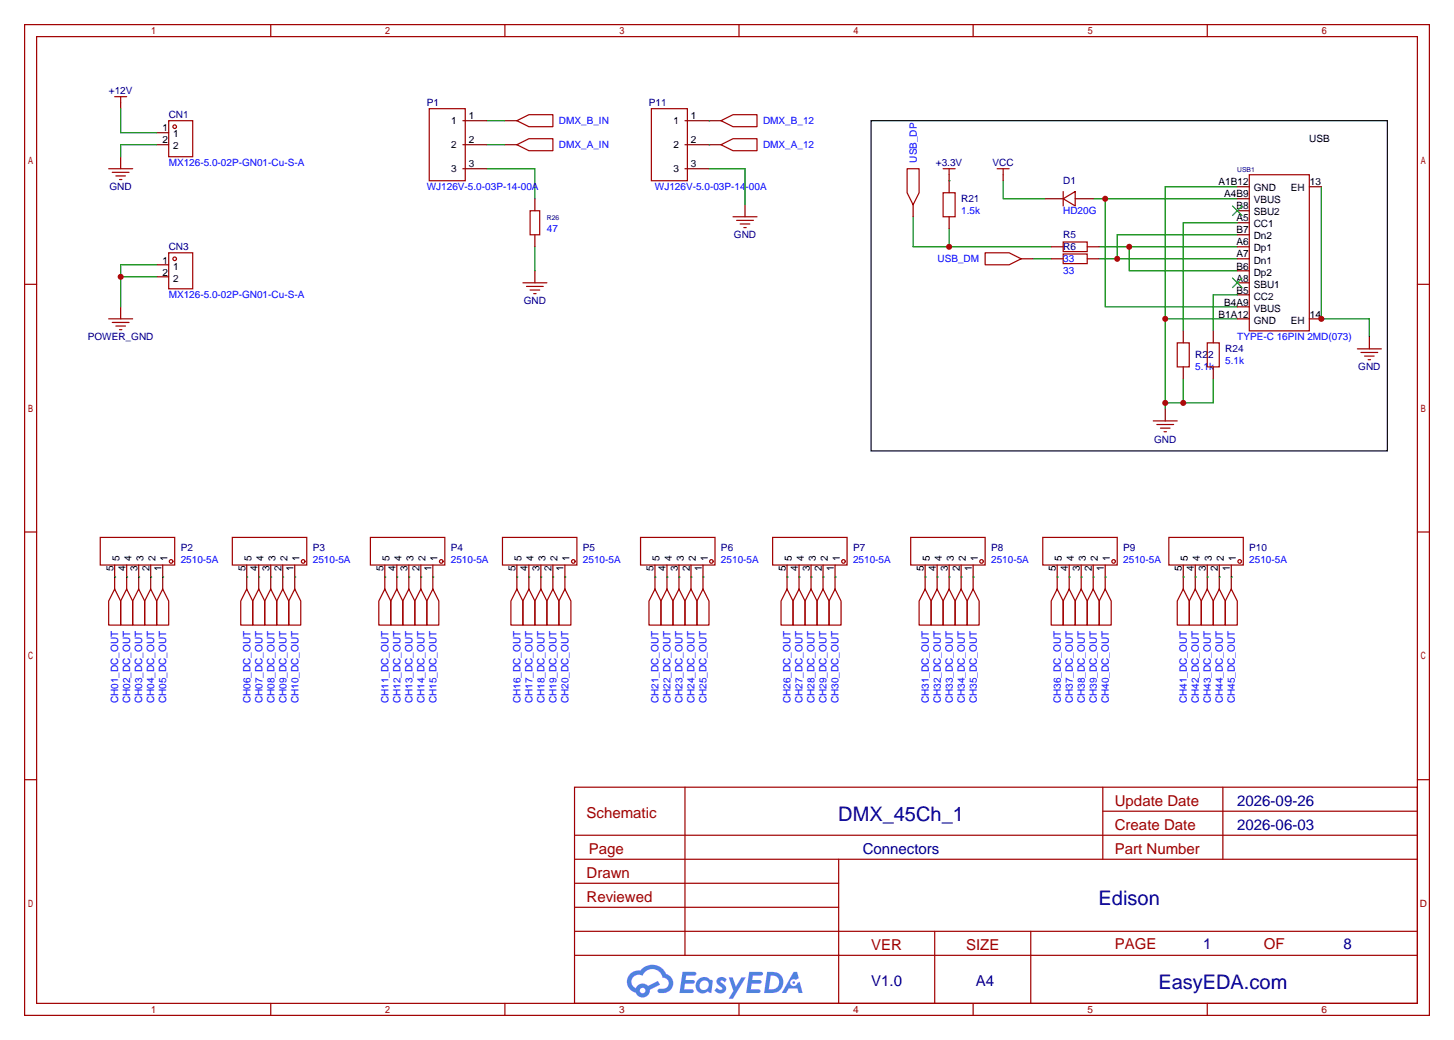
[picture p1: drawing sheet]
<svg xmlns="http://www.w3.org/2000/svg" width="308mm" height="220mm" viewBox="0 0 308 220" stroke-linecap="round" stroke-linejoin="round" font-family="sans-serif">
<g fill="none" stroke="#a10000" stroke-width=".25">
<path d="M5.2 5.2h297.2v209.6h-297.2zM7.7 7.7h292.1v204.5h-292.1zM57.3 5.2v2.5M106.8 5.2v2.5M156.3 5.2v2.5M205.9 5.2v2.5M255.4 5.2v2.5M5.2 60.1h2.5M299.8 60.1h2.6M5.2 112.5h2.5M299.8 112.5h2.6M5.2 164.9h2.5"/>
<path d="M121.5 166.5h178.3v45.7h-178.3zM121.5 176.7h178.3M144.9 166.5v35.6M233.3 166.5v15.2M233.3 171.6h66.5M258.7 166.5v15.2M299.8 164.9h2.6M121.5 186.8h55.9M121.5 181.7h178.3M121.5 197h178.3M121.5 191.9h55.9M177.4 181.7v30.5"/>
<path d="M197.7 197v15.2M218.1 197v15.2M57.3 212.2v2.6M106.8 212.2v2.6M121.5 202.1h178.3M156.3 212.2v2.6M205.9 212.2v2.6M255.4 212.2v2.6"/>
</g>
<g fill="#5487ff">
<path d="M151.9 206.9a1.3 1.3 0 0 1 1.8 .3l-.4 .6a.54 .54 0 0 0-.9-.2l.1 .2a1.34 1.34 0 0 1 1 1.8 1.47 1.47 0 0 1-2.4-.1l.6-.6 .7 .5a.31 .31 0 0 0 .4-.3 .31 .31 0 0 0-.3-.4 1.12 1.12 0 0 1-.6-1.8z"/>
<path d="M154.2 206.7h.8l.7 2 1.2-2h.9l-2.7 4.5h-.9l.9-1.6z"/>
<path d="M144.4 205.5h1.6a1.31 1.31 0 0 1 1.3 .2 .4 .4 0 0 1-.4 .6h-1.7l-.2 1h1.7a.4 .4 0 0 1 .3 .4 .4 .4 0 0 1-.4 .4h-1.7l-.2 1.2 1.4-.1a.46 .46 0 0 1 .5 .1 .46 .46 0 0 1 .1 .5l-.3 .2h-2.7z"/>
<path d="M158.5 205.5h1.6a1.32 1.32 0 0 1 1.3 .2 .39 .39 0 0 1-.4 .6h-1.7l-.2 1h1.7a.4 .4 0 0 1 .3 .4 .4 .4 0 0 1-.4 .4h-1.7l-.2 1.1h1.4a.46 .46 0 0 1 .5 .1 .46 .46 0 0 1 .1 .5l-.3 .2h-2.6z"/>
<path d="M167.9 205.6h.7l.4 1.3-.7 .3a.75 .75 0 0 0-1.1 .3 .75 .75 0 0 0 .5 1.1 .75 .75 0 0 0 1-.7l.5-.3 .6 2.4h-.9l-.2-.9h-1.9l-.5 .9h-.9z"/>
<path d="M162.3 205.6l-.7 4.4h1.5a2.27 2.27 0 0 0 2.6-2.3 2.27 2.27 0 0 0-2.7-2.1zM163.1 206.3a1.5 1.5 0 0 1 1.8 1.6 1.5 1.5 0 0 1-2 1.3h-.3z"/>
<path d="M147.7 207.2a1.6 1.6 0 0 0-.3 2.3 1.6 1.6 0 0 0 2.3 .2l.8 .3 .3-2.4-.2-.3-.4-.1a1.58 1.58 0 0 0-2.5 0zM148.3 207.7a.98 .98 0 0 1 1.6 .4 .98 .98 0 0 1-1.1 1.3 .94 .94 0 0 1-.8-.7 .94 .94 0 0 1 .3-1z"/>
<path d="M133.3 206a2.37 2.37 0 0 0 1.2 4 1.54 1.54 0 0 0 1.7 1 1.54 1.54 0 0 0 1.3-1.6l2.1-1.1-.4-.8-2.1 1a1.57 1.57 0 0 0-2.6 .5 1.5 1.5 0 0 1-.7-2.1 1.5 1.5 0 0 1 2.1-.5 2.23 2.23 0 0 1 2.3-1.4 2.23 2.23 0 0 1 2 1.8 1.16 1.16 0 0 1 1.3 1.1 1.16 1.16 0 0 1-1.1 1.2h-.7a.47 .47 0 0 0-.6 .4 .47 .47 0 0 0 .4 .5 2.17 2.17 0 0 0 2.6-.9 2.17 2.17 0 0 0-.4-2.7l-.8-.4a3.2 3.2 0 0 0-5.4-.7l-1.2 .1zM135.4 209.5a.58 .58 0 0 1 1.1 0 .58 .58 0 0 1-1.1 0z"/>
<circle cx="167.9" cy="207.8" r=".28"/>
</g>
<g fill="none" stroke="#a10000" stroke-width=".25">
<path d="M23 35.7h5.1M23.7 36.4h3.6M24.3 20.4h2.5M24.5 37.2h2M25.3 38h.5M25.5 20.4v1.3M35.7 25.5h5.1v7.6h-5.1zM109.3 30.6l2.6-1.3h5.1v2.6h-5.1zM109.3 25.5l2.6-1.2h5.1v2.5h-5.1zM152.5 30.6l2.6-1.3h5v2.6h-5zM152.5 25.5l2.6-1.2h5v2.5h-5zM199.5 35.7h2.6"/>
<path d="M200.8 35.7v1.3M110.6 59.8h5.1M155.1 45.8h5M155.8 46.6h3.6M156.6 47.4h2M157.4 48.1h.5M111.4 60.6h3.5M112.1 61.3h2.1M112.9 62.1h.5M21.2 113.7h15.8v5.8h-15.8zM49.1 113.7h15.8v5.8h-15.8zM78.4 113.7h15.7v5.8h-15.7z"/>
<path d="M106.3 113.7h15.7v5.8h-15.7zM135.5 113.7h15.8v5.8h-15.8zM163.4 113.7h15.8v5.8h-15.8zM192.7 113.7h15.7v5.8h-15.7zM220.6 113.7h15.7v5.8h-15.7zM247.3 113.7h15.7v5.8h-15.7zM24.3 124.6l1.2 2.5v5.1h-2.5v-5.1zM26.8 124.6l1.3 2.5v5.1h-2.6v-5.1zM29.3 124.6l1.3 2.5v5.1h-2.5v-5.1zM31.9 124.6l1.2 2.5v5.1h-2.5v-5.1zM34.4 124.6l1.3 2.5v5.1h-2.6v-5.1zM52.2 124.6l1.3 2.5v5.1h-2.6v-5.1z"/>
<path d="M54.7 124.6l1.3 2.5v5.1h-2.5v-5.1zM57.3 124.6l1.2 2.5v5.1h-2.5v-5.1zM59.8 124.6l1.3 2.5v5.1h-2.6v-5.1zM62.4 124.6l1.2 2.5v5.1h-2.5v-5.1zM81.4 124.6l1.3 2.5v5.1h-2.6v-5.1zM83.9 124.6l1.3 2.5v5.1h-2.5v-5.1zM86.5 124.6l1.3 2.5v5.1h-2.6v-5.1zM89 124.6l1.3 2.5v5.1h-2.5v-5.1zM91.6 124.6l1.2 2.5v5.1h-2.5v-5.1zM109.3 124.6l1.3 2.5v5.1h-2.5v-5.1zM111.9 124.6l1.3 2.5v5.1h-2.6v-5.1zM114.4 124.6l1.3 2.5v5.1h-2.5v-5.1z"/>
<path d="M117 124.6l1.2 2.5v5.1h-2.5v-5.1zM119.5 124.6l1.3 2.5v5.1h-2.6v-5.1zM138.6 124.6l1.2 2.5v5.1h-2.5v-5.1zM141.1 124.6l1.3 2.5v5.1h-2.6v-5.1zM143.6 124.6l1.3 2.5v5.1h-2.5v-5.1zM146.2 124.6l1.2 2.5v5.1h-2.5v-5.1zM148.7 124.6l1.3 2.5v5.1h-2.6v-5.1zM166.5 124.6l1.3 2.5v5.1h-2.6v-5.1zM169 124.6l1.3 2.5v5.1h-2.5v-5.1zM171.6 124.6l1.2 2.5v5.1h-2.5v-5.1zM174.1 124.6l1.3 2.5v5.1h-2.6v-5.1zM176.7 124.6l1.2 2.5v5.1h-2.5v-5.1z"/>
<path d="M195.7 124.6l1.3 2.5v5.1h-2.6v-5.1zM198.2 124.6l1.3 2.5v5.1h-2.5v-5.1zM200.8 124.6l1.3 2.5v5.1h-2.6v-5.1zM203.3 124.6l1.3 2.5v5.1h-2.5v-5.1zM205.9 124.6l1.2 2.5v5.1h-2.5v-5.1zM223.6 124.6l1.3 2.5v5.1h-2.5v-5.1zM226.2 124.6l1.3 2.5v5.1h-2.6v-5.1zM228.7 124.6l1.3 2.5v5.1h-2.5v-5.1zM231.3 124.6l1.2 2.5v5.1h-2.5v-5.1zM233.8 124.6l1.3 2.5v5.1h-2.6v-5.1zM250.3 124.6l1.3 2.5v5.1h-2.6v-5.1zM252.9 124.6l1.2 2.5v5.1h-2.5v-5.1z"/>
<path d="M255.4 124.6l1.3 2.5v5.1h-2.6v-5.1zM257.9 124.6l1.3 2.5v5.1h-2.5v-5.1zM260.5 124.6l1.2 2.5v5.1h-2.5v-5.1z"/>
<circle cx="37" cy="26.8" r=".38"/>
<circle cx="36.2" cy="118.7" r=".38"/>
<circle cx="64.1" cy="118.7" r=".38"/>
<circle cx="93.3" cy="118.7" r=".38"/>
<circle cx="121.3" cy="118.7" r=".38"/>
<circle cx="150.5" cy="118.7" r=".38"/>
<circle cx="178.4" cy="118.7" r=".38"/>
<circle cx="207.6" cy="118.7" r=".38"/>
<circle cx="235.6" cy="118.7" r=".38"/>
<circle cx="262.3" cy="118.7" r=".38"/>
</g>
<g fill="none" stroke="#870000" stroke-width=".25">
<path d="M25.5 21.7v1.3M25.5 33.1v2.6M33.1 28.1h2.6M33.1 30.6h2.6M106.8 30.6h2.5M106.8 25.5h2.5M150 30.6h2.5M150 25.5h2.5M200.8 37v1.2M113.2 57.3v2.5M157.6 43.3v2.5M24.3 119.5v5.1"/>
<path d="M26.8 119.5v5.1M29.3 119.5v5.1M31.9 119.5v5.1M34.4 119.5v5.1M52.2 119.5v5.1M54.7 119.5v5.1M57.3 119.5v5.1M59.8 119.5v5.1M62.4 119.5v5.1M81.4 119.5v5.1M83.9 119.5v5.1M86.5 119.5v5.1"/>
<path d="M89 119.5v5.1M91.6 119.5v5.1M109.3 119.5v5.1M111.9 119.5v5.1M114.4 119.5v5.1M117 119.5v5.1M119.5 119.5v5.1M138.6 119.5v5.1M141.1 119.5v5.1M143.6 119.5v5.1M146.2 119.5v5.1M148.7 119.5v5.1"/>
<path d="M166.5 119.5v5.1M169 119.5v5.1M171.6 119.5v5.1M174.1 119.5v5.1M176.7 119.5v5.1M195.7 119.5v5.1M198.2 119.5v5.1M200.8 119.5v5.1M203.3 119.5v5.1M205.9 119.5v5.1M223.6 119.5v5.1M226.2 119.5v5.1"/>
<path d="M228.7 119.5v5.1M231.3 119.5v5.1M233.8 119.5v5.1M250.3 119.5v5.1M252.9 119.5v5.1M255.4 119.5v5.1M257.9 119.5v5.1M260.5 119.5v5.1"/>
</g>
<path d="M25.5 23v5.1h7.6M33.1 30.6h-7.6v2.5M103 30.6h3.8M103 25.5h3.8M103 35.7h10.2v6.3M261.7 39.5h-15.2v47M279.5 39.5v27.9h10.2v3.8M113.2 52.2v5.1M246.5 67.4h15.2M250.3 80.1v5.1M256.7 80.1v5.1h-10.2" fill="none" stroke="#008700" stroke-width=".25"/>
<g fill="#c00">
<circle cx="246.5" cy="67.4" r=".63"/>
<circle cx="246.5" cy="85.2" r=".63"/>
<circle cx="250.3" cy="85.2" r=".63"/>
</g>
<path d="M212.2 38.2v3.8h8.9M193.2 45.8v6.4h29.2M200.8 48.4v3.8M218.6 54.7h3.8" fill="none" stroke="#008700" stroke-width=".25"/>
<circle cx="200.8" cy="52.2" r=".63" fill="#c00"/>
<path d="M232.5 52.2h29.2M238.9 52.2v5.1h22.8" fill="none" stroke="#008700" stroke-width=".25"/>
<circle cx="238.9" cy="52.2" r=".63" fill="#c00"/>
<path d="M232.5 54.7h29.2M261.7 49.7h-25.4v5" fill="none" stroke="#008700" stroke-width=".25"/>
<circle cx="236.3" cy="54.7" r=".63" fill="#c00"/>
<path d="M231.3 42h30.4M233.8 42v22.9h27.9" fill="none" stroke="#008700" stroke-width=".25"/>
<circle cx="233.8" cy="42" r=".63" fill="#c00"/>
<g fill="none" stroke="#870000" stroke-width=".25">
<path d="M212.2 37v1.2M261.7 39.5h2.6M193.2 43.3v2.5M216 54.7h2.6M221.1 42h3.8M222.4 54.7h2.5M222.4 52.2h2.5M227.5 42h3.8M230 54.7h2.5M230 52.2h2.5M261.7 54.7h2.6M261.7 42h2.6"/>
<path d="M261.7 52.2h2.6M261.7 44.6h2.6M261.7 47.1h2.6M261.7 49.7h2.6M261.7 57.3h2.6M261.7 59.8h2.6M261.7 62.4h2.6M261.7 64.9h2.6M261.7 67.4h2.6M277 67.4h2.5M289.7 71.2v2.6M246.5 86.5v2.5"/>
</g>
<g fill="none" stroke="#a10000" stroke-width=".25">
<path d="M191.9 35.7h2.5v5.1l-1.2 2.5-1.3-2.5zM210.9 35.7h2.6M212.2 35.7v1.3M264.3 37h12.7v33h-12.7zM208.4 53.5h5.1l2.5 1.2-2.5 1.3h-5.1zM224.9 53.7h5.1v2.1h-5.1zM224.9 51.2h5.1v2h-5.1zM224.9 42l2.6-1.5v3.1zM224.9 40.5v3.1M287.1 73.8h5.1M287.9 74.5h3.6M288.7 75.3h2"/>
<path d="M289.4 76.1h.5M244 89h5M244.7 89.8h3.6M245.5 90.6h2M246.3 91.3h.5"/>
</g>
<path d="M184.3 25.5h109.2v69.9h-109.2z" fill="none" stroke="#000" stroke-width=".25"/>
<path d="M260.7 43.6l2.1 2M260.7 58.8l2.1 2M262.8 43.6l-2.1 2M262.8 58.8l-2.1 2" fill="none" stroke="#3c3" stroke-width=".25"/>
<circle cx="279.5" cy="67.4" r=".63" fill="#c00"/>
<path d="M277 39.5h2.5M33.1 56h2.6M33.1 58.5h2.6M25.5 64.9v2.5" fill="none" stroke="#870000" stroke-width=".25"/>
<g fill="none" stroke="#008700" stroke-width=".25">
<path d="M25.5 58.5h7.6M33.1 56h-7.6v8.9M24.3 122h.1M26.8 122h.1M29.3 122h.1M31.9 122h.1M34.4 122h.1M52.2 122h.1M54.7 122h.1M57.3 122h.1M59.8 122h.1M62.4 122h.1"/>
<path d="M81.4 122h.1M83.9 122h.1M86.5 122h.1M89 122h.1M91.6 122h.1M109.3 122h.1M111.9 122h.1M114.4 122h.1M117 122h.1M119.5 122h.1M138.6 122h.1M141.1 122h.1"/>
<path d="M143.6 122h.1M146.2 122h.1M148.7 122h.1M166.5 122h.1M169 122h.1M171.6 122h.1M174.1 122h.1M176.7 122h.1M195.7 122h.1M198.2 122h.1M200.8 122h.1M203.3 122h.1"/>
<path d="M205.9 122h.1M223.6 122h.1M226.2 122h.1M228.7 122h.1M231.3 122h.1M233.8 122h.1M250.3 122h.1M252.9 122h.1M255.4 122h.1M257.9 122h.1M260.5 122h.1"/>
</g>
<g fill="none" stroke="#a10000" stroke-width=".25">
<path d="M35.7 53.5h5.1v7.6h-5.1zM23 67.4h5.1M23.7 68.2h3.6M24.5 69h2M25.3 69.7h.5"/>
<circle cx="37" cy="54.7" r=".38"/>
</g>
<circle cx="25.5" cy="58.5" r=".63" fill="#c00"/>
<path d="M90.8 23h7.6v15.2h-7.6zM137.8 23h7.6v15.2h-7.6zM112.1 44.6h2.1v5.1h-2.1zM199.5 40.8h2.6v5h-2.6zM249 72.5h2.6v5.1h-2.6zM255.4 72.5h2.5v5.1h-2.5z" fill="none" stroke="#a10000" stroke-width=".25"/>
<g fill="none" stroke="#870000" stroke-width=".25">
<path d="M97.9 25.5h5.1M97.9 30.6h5.1M97.9 35.7h5.1M144.9 25.5h5.1M144.9 30.6h5.1M144.9 35.7h5.1M200.8 38.2v2.6M113.2 42v2.6M113.2 49.7v2.5M200.8 45.8v2.6M250.3 70v2.5M250.3 77.6v2.5"/>
<path d="M256.7 70v2.5M256.7 77.6v2.5"/>
</g>
<path d="M150 25.5h.1M150 30.6h.1M150 35.7h7.6v7.6M200.8 38.2h.1M261.7 47.1h-11.4v22.9M261.7 62.4h-5v7.6" fill="none" stroke="#008700" stroke-width=".25"/>
<g font-size="4.2" fill="#000080">
<text x="177.3" y="173.6">DMX_45Ch_1</text>
<text x="232.4" y="191.4">Edison</text>
<text x="245.1" y="209.2">EasyEDA.com</text>
</g>
<g font-size="3.2" fill="#a00000">
<text x="124.1" y="173">Schematic</text>
<text x="235.8" y="170.4">Update Date</text>
<text x="235.8" y="175.5">Create Date</text>
<text x="124.1" y="185.7">Drawn</text>
<text x="124.6" y="180.6">Page</text>
<text x="235.8" y="180.6">Part Number</text>
<text x="124.1" y="190.8">Reviewed</text>
<text x="184.3" y="200.9">VER</text>
<text x="204.4" y="200.9">SIZE</text>
<text x="235.8" y="200.7">PAGE</text>
<text x="267.3" y="200.7">OF</text>
</g>
<g font-size="3.2" fill="#000080">
<text x="261.7" y="170.4">2026-09-26</text>
<text x="261.7" y="175.5">2026-06-03</text>
<text x="182.5" y="180.6">Connectors</text>
<text x="254.5" y="200.7">1</text>
<text x="284.2" y="200.7">8</text>
<text x="184.3" y="208.5">V1.0</text>
<text x="206.5" y="208.5">A4</text>
</g>
<g font-size="2.1" fill="#000080">
<text x="23" y="19.9">+12V</text>
<text x="90.3" y="22.5">P1</text>
<text x="137.3" y="22.5">P11</text>
<text x="35.7" y="25">CN1</text>
<text x="198" y="35.2">+3.3V</text>
<text x="210" y="35.2">VCC</text>
<text x="23.2" y="40.3">GND</text>
<text x="224.9" y="39">D1</text>
<text x="203.3" y="42.8">R21</text>
<text x="35.7" y="53">CN3</text>
<text x="155.3" y="50.4">GND</text>
<text x="224.9" y="53">R6</text>
<text x="224.9" y="50.4">R5</text>
<text x="110.8" y="64.4">GND</text>
<text x="18.6" y="72">POWER_GND</text>
<text x="252.9" y="75.8">R22</text>
<text x="259.2" y="74.5">R24</text>
<text x="287.3" y="78.4">GND</text>
<text x="244.2" y="93.6">GND</text>
<text x="38.2" y="116.5">P2</text>
<text x="66.2" y="116.5">P3</text>
<text x="95.4" y="116.5">P4</text>
<text x="123.3" y="116.5">P5</text>
<text x="152.5" y="116.5">P6</text>
<text x="180.5" y="116.5">P7</text>
<text x="209.7" y="116.5">P8</text>
<text x="237.6" y="116.5">P9</text>
<text x="264.3" y="116.5">P10</text>
</g>
<g font-size="2.1">
<text x="34.4" y="27.8">1</text>
<text x="36.6" y="29.1">1</text>
<text x="95.5" y="26.3">1</text>
<text x="99.2" y="25.3">1</text>
<text x="142.5" y="26.3">1</text>
<text x="146.2" y="25.3">1</text>
<text x="34.4" y="30.3">2</text>
<text x="36.6" y="31.6">2</text>
<text x="95.5" y="31.3">2</text>
<text x="99.2" y="30.3">2</text>
<text x="99.2" y="35.4">3</text>
<text x="142.5" y="31.3">2</text>
<text x="146.2" y="30.3">2</text>
<text x="146.2" y="35.4">3</text>
<text x="277" y="30.1">USB</text>
<text x="95.5" y="36.4">3</text>
<text x="142.5" y="36.4">3</text>
<text x="257.8" y="39.2">A1B12</text>
<text x="259" y="41.8">A4B9</text>
<text x="265.2" y="40.5">GND</text>
<text x="273.1" y="40.5">EH</text>
<text x="277.1" y="39.2">13</text>
<text x="261.6" y="44.3">B8</text>
<text x="261.6" y="46.8">A5</text>
<text x="265.2" y="43">VBUS</text>
<text x="265.2" y="45.6">SBU2</text>
<text x="261.6" y="49.4">B7</text>
<text x="261.6" y="51.9">A6</text>
<text x="265.2" y="48.1">CC1</text>
<text x="265.2" y="50.7">Dn2</text>
<text x="265.2" y="53.2">Dp1</text>
<text x="34.4" y="55.7">1</text>
<text x="34.4" y="58.3">2</text>
<text x="36.6" y="57">1</text>
<text x="36.6" y="59.5">2</text>
<text x="261.6" y="54.5">A7</text>
<text x="261.6" y="57">B6</text>
<text x="261.6" y="59.5">A8</text>
<text x="265.2" y="55.7">Dn1</text>
<text x="265.2" y="58.3">Dp2</text>
<text x="259" y="64.6">B4A9</text>
<text x="261.6" y="62.1">B5</text>
<text x="265.2" y="60.8">SBU1</text>
<text x="265.2" y="63.4">CC2</text>
<text x="265.2" y="65.9">VBUS</text>
<text x="257.8" y="67.2">B1A12</text>
<text x="265.2" y="68.4">GND</text>
<text x="273.1" y="68.4">EH</text>
<text x="277.1" y="67.2">14</text>
<text x="25.3" y="118.6" transform="rotate(-90 25.3 118.6)">5</text>
<text x="27.8" y="118.6" transform="rotate(-90 27.8 118.6)">4</text>
<text x="30.3" y="118.6" transform="rotate(-90 30.3 118.6)">3</text>
<text x="32.9" y="118.6" transform="rotate(-90 32.9 118.6)">2</text>
<text x="35.4" y="118.6" transform="rotate(-90 35.4 118.6)">1</text>
<text x="53.2" y="118.6" transform="rotate(-90 53.2 118.6)">5</text>
<text x="55.7" y="118.6" transform="rotate(-90 55.7 118.6)">4</text>
<text x="58.3" y="118.6" transform="rotate(-90 58.3 118.6)">3</text>
<text x="60.8" y="118.6" transform="rotate(-90 60.8 118.6)">2</text>
<text x="63.4" y="118.6" transform="rotate(-90 63.4 118.6)">1</text>
<text x="82.4" y="118.6" transform="rotate(-90 82.4 118.6)">5</text>
<text x="84.9" y="118.6" transform="rotate(-90 84.9 118.6)">4</text>
<text x="87.5" y="118.6" transform="rotate(-90 87.5 118.6)">3</text>
<text x="90" y="118.6" transform="rotate(-90 90 118.6)">2</text>
<text x="92.6" y="118.6" transform="rotate(-90 92.6 118.6)">1</text>
<text x="110.3" y="118.6" transform="rotate(-90 110.3 118.6)">5</text>
<text x="112.9" y="118.6" transform="rotate(-90 112.9 118.6)">4</text>
<text x="115.4" y="118.6" transform="rotate(-90 115.4 118.6)">3</text>
<text x="118" y="118.6" transform="rotate(-90 118 118.6)">2</text>
<text x="120.5" y="118.6" transform="rotate(-90 120.5 118.6)">1</text>
<text x="139.6" y="118.6" transform="rotate(-90 139.6 118.6)">5</text>
<text x="142.1" y="118.6" transform="rotate(-90 142.1 118.6)">4</text>
<text x="144.6" y="118.6" transform="rotate(-90 144.6 118.6)">3</text>
<text x="147.2" y="118.6" transform="rotate(-90 147.2 118.6)">2</text>
<text x="149.7" y="118.6" transform="rotate(-90 149.7 118.6)">1</text>
<text x="167.5" y="118.6" transform="rotate(-90 167.5 118.6)">5</text>
<text x="170" y="118.6" transform="rotate(-90 170 118.6)">4</text>
<text x="172.6" y="118.6" transform="rotate(-90 172.6 118.6)">3</text>
<text x="175.1" y="118.6" transform="rotate(-90 175.1 118.6)">2</text>
<text x="177.7" y="118.6" transform="rotate(-90 177.7 118.6)">1</text>
<text x="196.7" y="118.6" transform="rotate(-90 196.7 118.6)">5</text>
<text x="199.2" y="118.6" transform="rotate(-90 199.2 118.6)">4</text>
<text x="201.8" y="118.6" transform="rotate(-90 201.8 118.6)">3</text>
<text x="204.3" y="118.6" transform="rotate(-90 204.3 118.6)">2</text>
<text x="206.9" y="118.6" transform="rotate(-90 206.9 118.6)">1</text>
<text x="224.6" y="118.6" transform="rotate(-90 224.6 118.6)">5</text>
<text x="227.2" y="118.6" transform="rotate(-90 227.2 118.6)">4</text>
<text x="229.7" y="118.6" transform="rotate(-90 229.7 118.6)">3</text>
<text x="232.3" y="118.6" transform="rotate(-90 232.3 118.6)">2</text>
<text x="234.8" y="118.6" transform="rotate(-90 234.8 118.6)">1</text>
<text x="251.3" y="118.6" transform="rotate(-90 251.3 118.6)">5</text>
<text x="253.9" y="118.6" transform="rotate(-90 253.9 118.6)">4</text>
<text x="256.4" y="118.6" transform="rotate(-90 256.4 118.6)">3</text>
<text x="258.9" y="118.6" transform="rotate(-90 258.9 118.6)">2</text>
<text x="261.5" y="118.6" transform="rotate(-90 261.5 118.6)">1</text>
<text x="24" y="120.8" transform="rotate(-90 24 120.8)">5</text>
<text x="26.5" y="120.8" transform="rotate(-90 26.5 120.8)">4</text>
<text x="29.1" y="120.8" transform="rotate(-90 29.1 120.8)">3</text>
<text x="31.6" y="120.8" transform="rotate(-90 31.6 120.8)">2</text>
<text x="34.1" y="120.8" transform="rotate(-90 34.1 120.8)">1</text>
<text x="51.9" y="120.8" transform="rotate(-90 51.9 120.8)">5</text>
<text x="54.5" y="120.8" transform="rotate(-90 54.5 120.8)">4</text>
<text x="57" y="120.8" transform="rotate(-90 57 120.8)">3</text>
<text x="59.5" y="120.8" transform="rotate(-90 59.5 120.8)">2</text>
<text x="62.1" y="120.8" transform="rotate(-90 62.1 120.8)">1</text>
<text x="81.1" y="120.8" transform="rotate(-90 81.1 120.8)">5</text>
<text x="83.7" y="120.8" transform="rotate(-90 83.7 120.8)">4</text>
<text x="86.2" y="120.8" transform="rotate(-90 86.2 120.8)">3</text>
<text x="88.8" y="120.8" transform="rotate(-90 88.8 120.8)">2</text>
<text x="91.3" y="120.8" transform="rotate(-90 91.3 120.8)">1</text>
<text x="109.1" y="120.8" transform="rotate(-90 109.1 120.8)">5</text>
<text x="111.6" y="120.8" transform="rotate(-90 111.6 120.8)">4</text>
<text x="114.2" y="120.8" transform="rotate(-90 114.2 120.8)">3</text>
<text x="116.7" y="120.8" transform="rotate(-90 116.7 120.8)">2</text>
<text x="119.2" y="120.8" transform="rotate(-90 119.2 120.8)">1</text>
<text x="138.3" y="120.8" transform="rotate(-90 138.3 120.8)">5</text>
<text x="140.8" y="120.8" transform="rotate(-90 140.8 120.8)">4</text>
<text x="143.4" y="120.8" transform="rotate(-90 143.4 120.8)">3</text>
<text x="145.9" y="120.8" transform="rotate(-90 145.9 120.8)">2</text>
<text x="148.4" y="120.8" transform="rotate(-90 148.4 120.8)">1</text>
<text x="166.2" y="120.8" transform="rotate(-90 166.2 120.8)">5</text>
<text x="168.8" y="120.8" transform="rotate(-90 168.8 120.8)">4</text>
<text x="171.3" y="120.8" transform="rotate(-90 171.3 120.8)">3</text>
<text x="173.8" y="120.8" transform="rotate(-90 173.8 120.8)">2</text>
<text x="176.4" y="120.8" transform="rotate(-90 176.4 120.8)">1</text>
<text x="195.4" y="120.8" transform="rotate(-90 195.4 120.8)">5</text>
<text x="198" y="120.8" transform="rotate(-90 198 120.8)">4</text>
<text x="200.5" y="120.8" transform="rotate(-90 200.5 120.8)">3</text>
<text x="203.1" y="120.8" transform="rotate(-90 203.1 120.8)">2</text>
<text x="205.6" y="120.8" transform="rotate(-90 205.6 120.8)">1</text>
<text x="223.4" y="120.8" transform="rotate(-90 223.4 120.8)">5</text>
<text x="225.9" y="120.8" transform="rotate(-90 225.9 120.8)">4</text>
<text x="228.5" y="120.8" transform="rotate(-90 228.5 120.8)">3</text>
<text x="231" y="120.8" transform="rotate(-90 231 120.8)">2</text>
<text x="233.5" y="120.8" transform="rotate(-90 233.5 120.8)">1</text>
<text x="250" y="120.8" transform="rotate(-90 250 120.8)">5</text>
<text x="252.6" y="120.8" transform="rotate(-90 252.6 120.8)">4</text>
<text x="255.1" y="120.8" transform="rotate(-90 255.1 120.8)">3</text>
<text x="257.7" y="120.8" transform="rotate(-90 257.7 120.8)">2</text>
<text x="260.2" y="120.8" transform="rotate(-90 260.2 120.8)">1</text>
</g>
<g font-size="2.1" fill="#00f">
<text x="118.2" y="26.3">DMX_B_IN</text>
<text x="161.4" y="26.3">DMX_B_12</text>
<text x="35.7" y="35.2">MX126-5.0-02P-GN01-Cu-S-A</text>
<text x="118.2" y="31.4">DMX_A_IN</text>
<text x="161.4" y="31.4">DMX_A_12</text>
<text x="193.9" y="34.4" transform="rotate(-90 193.9 34.4)">USB_DP</text>
<text x="90.3" y="40.3">WJ126V-5.0-03P-14-00A</text>
<text x="138.6" y="40.3">WJ126V-5.0-03P-14-00A</text>
<text x="203.3" y="45.3">1.5k</text>
<text x="224.9" y="45.3">HD20G</text>
<text x="115.7" y="49.1">47</text>
<text x="198.3" y="55.5">USB_DM</text>
<text x="224.9" y="58">33</text>
<text x="224.9" y="55.5">33</text>
<text x="35.7" y="63.1">MX126-5.0-02P-GN01-Cu-S-A</text>
<text x="259.2" y="77.1">5.1k</text>
<text x="261.7" y="72">TYPE-C 16PIN 2MD(073)</text>
<text x="252.9" y="78.4">5.1k</text>
<text x="38.2" y="119">2510-5A</text>
<text x="66.2" y="119">2510-5A</text>
<text x="95.4" y="119">2510-5A</text>
<text x="123.3" y="119">2510-5A</text>
<text x="152.5" y="119">2510-5A</text>
<text x="180.5" y="119">2510-5A</text>
<text x="209.7" y="119">2510-5A</text>
<text x="237.6" y="119">2510-5A</text>
<text x="264.3" y="119">2510-5A</text>
<text x="25" y="148.8" transform="rotate(-90 25 148.8)">CH01_DC_OUT</text>
<text x="27.6" y="148.8" transform="rotate(-90 27.6 148.8)">CH02_DC_OUT</text>
<text x="30.1" y="148.8" transform="rotate(-90 30.1 148.8)">CH03_DC_OUT</text>
<text x="32.6" y="148.8" transform="rotate(-90 32.6 148.8)">CH04_DC_OUT</text>
<text x="35.2" y="148.8" transform="rotate(-90 35.2 148.8)">CH05_DC_OUT</text>
<text x="53" y="148.8" transform="rotate(-90 53 148.8)">CH06_DC_OUT</text>
<text x="55.5" y="148.8" transform="rotate(-90 55.5 148.8)">CH07_DC_OUT</text>
<text x="58" y="148.8" transform="rotate(-90 58 148.8)">CH08_DC_OUT</text>
<text x="60.6" y="148.8" transform="rotate(-90 60.6 148.8)">CH09_DC_OUT</text>
<text x="63.1" y="148.8" transform="rotate(-90 63.1 148.8)">CH10_DC_OUT</text>
<text x="82.2" y="148.8" transform="rotate(-90 82.2 148.8)">CH11_DC_OUT</text>
<text x="84.7" y="148.8" transform="rotate(-90 84.7 148.8)">CH12_DC_OUT</text>
<text x="87.2" y="148.8" transform="rotate(-90 87.2 148.8)">CH13_DC_OUT</text>
<text x="89.8" y="148.8" transform="rotate(-90 89.8 148.8)">CH14_DC_OUT</text>
<text x="92.3" y="148.8" transform="rotate(-90 92.3 148.8)">CH15_DC_OUT</text>
<text x="110.1" y="148.8" transform="rotate(-90 110.1 148.8)">CH16_DC_OUT</text>
<text x="112.6" y="148.8" transform="rotate(-90 112.6 148.8)">CH17_DC_OUT</text>
<text x="115.2" y="148.8" transform="rotate(-90 115.2 148.8)">CH18_DC_OUT</text>
<text x="117.7" y="148.8" transform="rotate(-90 117.7 148.8)">CH19_DC_OUT</text>
<text x="120.3" y="148.8" transform="rotate(-90 120.3 148.8)">CH20_DC_OUT</text>
<text x="139.3" y="148.8" transform="rotate(-90 139.3 148.8)">CH21_DC_OUT</text>
<text x="141.9" y="148.8" transform="rotate(-90 141.9 148.8)">CH22_DC_OUT</text>
<text x="144.4" y="148.8" transform="rotate(-90 144.4 148.8)">CH23_DC_OUT</text>
<text x="146.9" y="148.8" transform="rotate(-90 146.9 148.8)">CH24_DC_OUT</text>
<text x="149.5" y="148.8" transform="rotate(-90 149.5 148.8)">CH25_DC_OUT</text>
<text x="167.3" y="148.8" transform="rotate(-90 167.3 148.8)">CH26_DC_OUT</text>
<text x="169.8" y="148.8" transform="rotate(-90 169.8 148.8)">CH27_DC_OUT</text>
<text x="172.3" y="148.8" transform="rotate(-90 172.3 148.8)">CH28_DC_OUT</text>
<text x="174.9" y="148.8" transform="rotate(-90 174.9 148.8)">CH29_DC_OUT</text>
<text x="177.4" y="148.8" transform="rotate(-90 177.4 148.8)">CH30_DC_OUT</text>
<text x="196.5" y="148.8" transform="rotate(-90 196.5 148.8)">CH31_DC_OUT</text>
<text x="199" y="148.8" transform="rotate(-90 199 148.8)">CH32_DC_OUT</text>
<text x="201.5" y="148.8" transform="rotate(-90 201.5 148.8)">CH33_DC_OUT</text>
<text x="204.1" y="148.8" transform="rotate(-90 204.1 148.8)">CH34_DC_OUT</text>
<text x="206.6" y="148.8" transform="rotate(-90 206.6 148.8)">CH35_DC_OUT</text>
<text x="224.4" y="148.8" transform="rotate(-90 224.4 148.8)">CH36_DC_OUT</text>
<text x="226.9" y="148.8" transform="rotate(-90 226.9 148.8)">CH37_DC_OUT</text>
<text x="229.5" y="148.8" transform="rotate(-90 229.5 148.8)">CH38_DC_OUT</text>
<text x="232" y="148.8" transform="rotate(-90 232 148.8)">CH39_DC_OUT</text>
<text x="234.6" y="148.8" transform="rotate(-90 234.6 148.8)">CH40_DC_OUT</text>
<text x="251.1" y="148.8" transform="rotate(-90 251.1 148.8)">CH41_DC_OUT</text>
<text x="253.6" y="148.8" transform="rotate(-90 253.6 148.8)">CH42_DC_OUT</text>
<text x="256.2" y="148.8" transform="rotate(-90 256.2 148.8)">CH43_DC_OUT</text>
<text x="258.7" y="148.8" transform="rotate(-90 258.7 148.8)">CH44_DC_OUT</text>
<text x="261.2" y="148.8" transform="rotate(-90 261.2 148.8)">CH45_DC_OUT</text>
</g>
<g font-size="2.1" fill="#a00000">
<text x="300.4" y="191.9">D</text>
<text x="131" y="214.2">3</text>
<text x="180.5" y="214.2">4</text>
<text x="230" y="214.2">5</text>
<text x="279.6" y="214.2">6</text>
</g>
<g font-size="1.4" fill="#000080">
<text x="261.7" y="36.4">USB1</text>
<text x="115.7" y="46.6">R26</text>
</g>
</svg>
